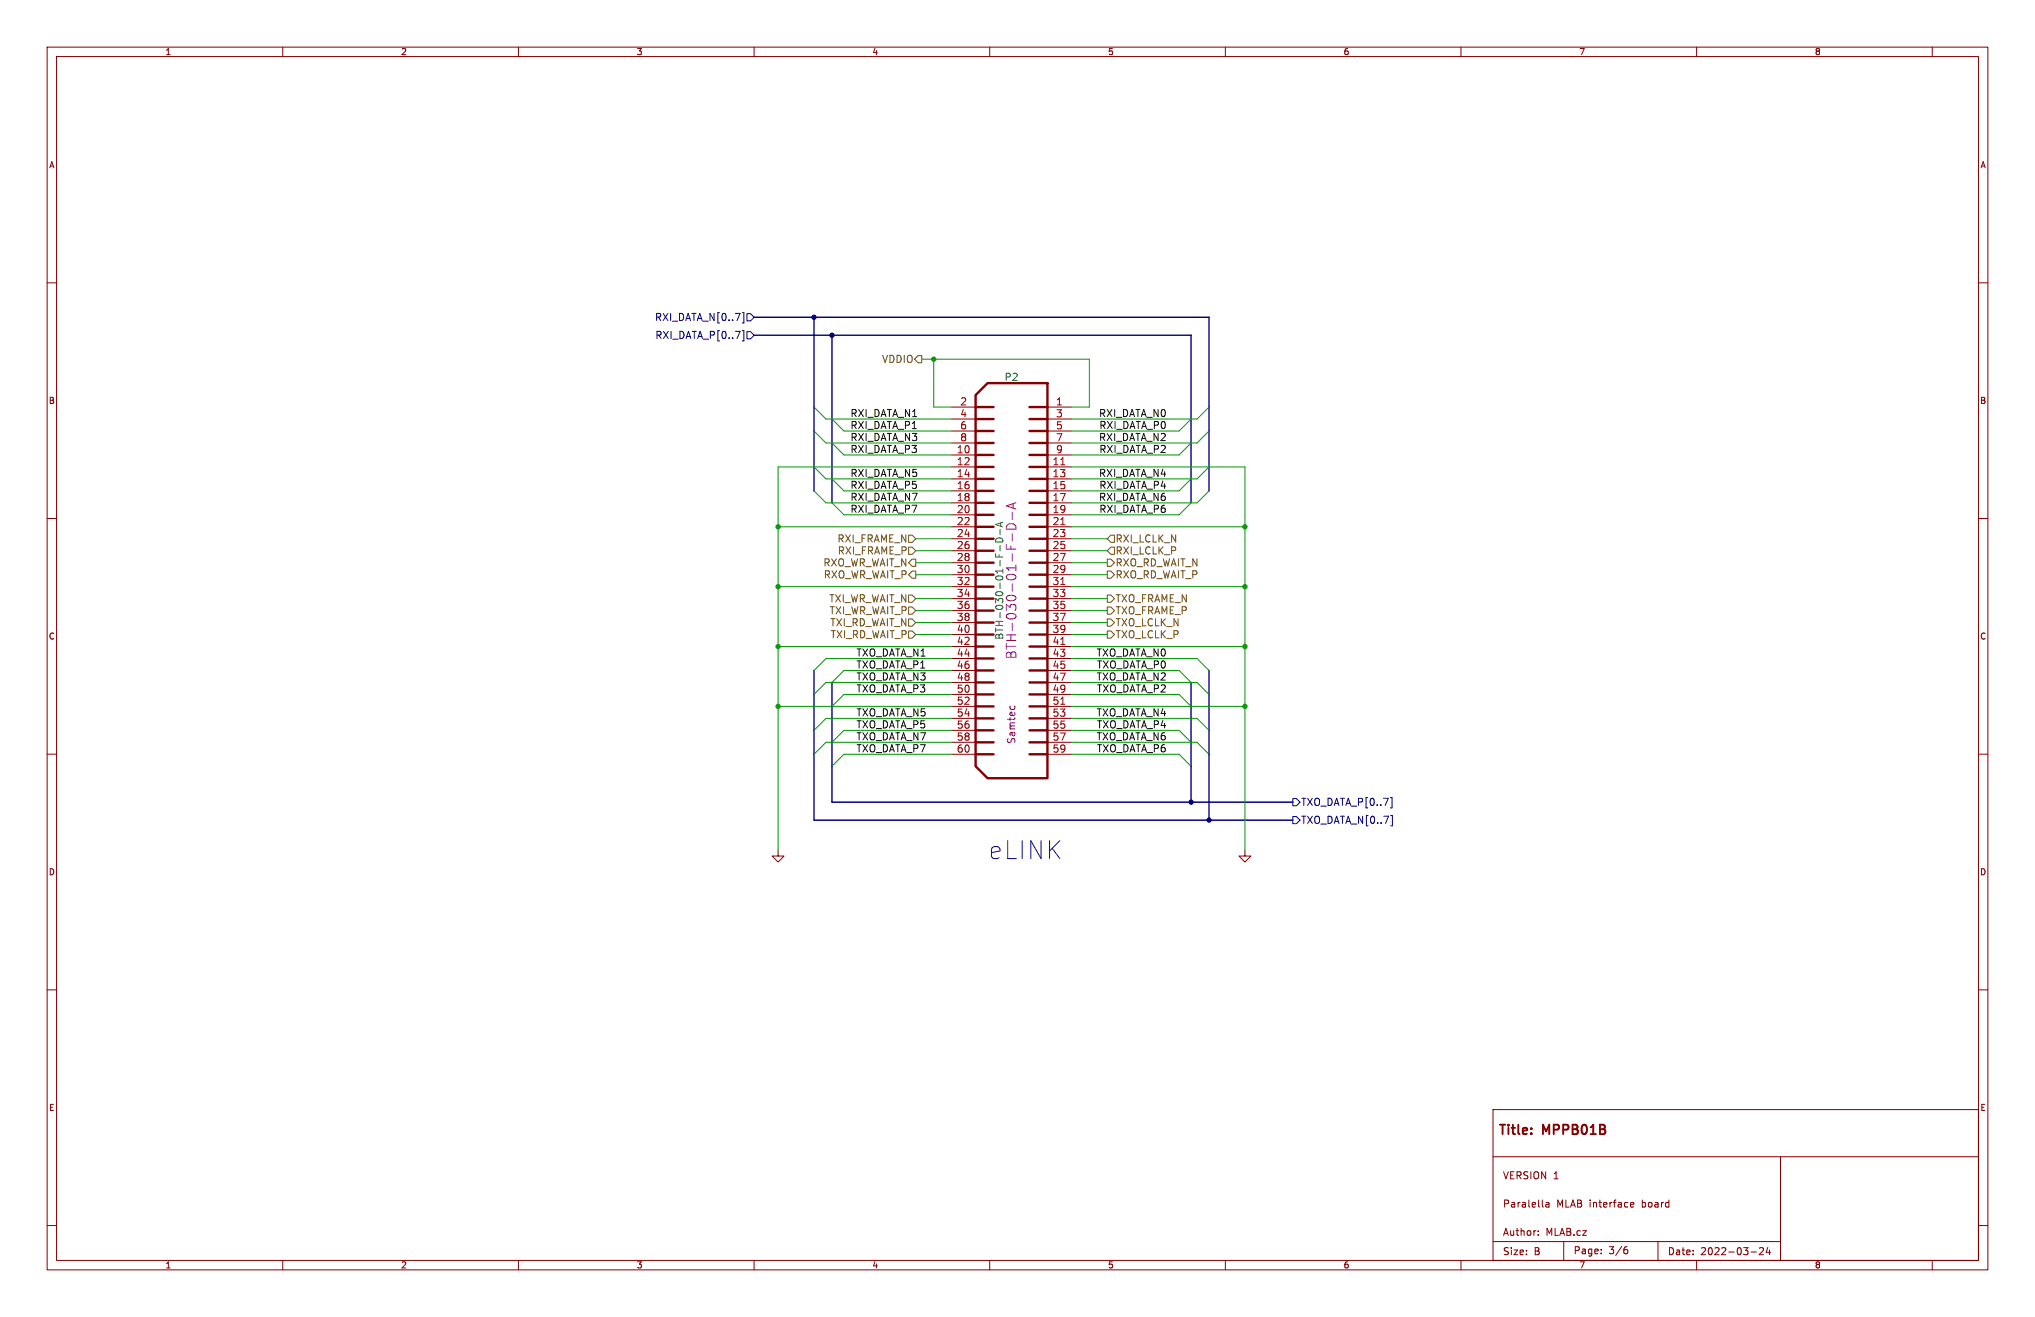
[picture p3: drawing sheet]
<svg xmlns="http://www.w3.org/2000/svg" width="432mm" height="279mm" viewBox="0 0 432 279" stroke-linecap="round" stroke-linejoin="round" font-family="sans-serif">
<g fill="none" stroke="#840000" stroke-width=".21">
<path d="M10 10h411.8v259.4h-411.8zM12 12h407.8v255.4h-407.8zM60 10v2M110 10v2M160 10v2M210 10v2M260 10v2M310 10v2M360 10v2M410 10v2M10 60h2M419.8 60h2"/>
<path d="M201.9 86.4h5.1M201.9 96.5h5.1M201.9 99.1h5.1M201.9 88.9h5.1M201.9 91.4h5.1M201.9 94h5.1M222.2 86.4h5.1M222.2 96.5h5.1M222.2 99.1h5.1M222.2 88.9h5.1M222.2 91.4h5.1M222.2 94h5.1"/>
<path d="M10 110h2M201.9 101.6h5.1M201.9 104.1h5.1M201.9 106.7h5.1M201.9 109.2h5.1M201.9 111.8h5.1M201.9 114.3h5.1M201.9 116.8h5.1M201.9 119.4h5.1M222.2 101.6h5.1M222.2 104.1h5.1M222.2 106.7h5.1"/>
<path d="M222.2 109.2h5.1M222.2 111.8h5.1M222.2 114.3h5.1M222.2 116.8h5.1M222.2 119.4h5.1M419.8 110h2M201.9 121.9h5.1M201.9 124.5h5.1M201.9 127h5.1M201.9 129.5h5.1M201.9 132.1h5.1M201.9 134.6h5.1"/>
<path d="M201.9 137.2h5.1M201.9 139.7h5.1M222.2 121.9h5.1M222.2 124.5h5.1M222.2 127h5.1M222.2 129.5h5.1M222.2 132.1h5.1M222.2 134.6h5.1M222.2 137.2h5.1M222.2 139.7h5.1M10 160h2M201.9 142.2h5.1"/>
<path d="M201.9 144.8h5.1M201.9 147.3h5.1M201.9 149.9h5.1M201.9 152.4h5.1M201.9 154.9h5.1M201.9 157.5h5.1M222.2 142.2h5.1M222.2 144.8h5.1M222.2 147.3h5.1M222.2 149.9h5.1M222.2 152.4h5.1M222.2 154.9h5.1"/>
<path d="M222.2 157.5h5.1M419.8 160h2M201.9 160h5.1M222.2 160h5.1M165.1 180.3v1.3h1.3l-1.3 1.3-1.3-1.3h1.3M264.2 180.3v1.3h1.2l-1.2 1.3-1.3-1.3h1.3M10 210h2M419.8 210h2M316.8 235.4h103v32h-103zM10 260h2M316.8 245.4h103M328 255.2h.6l.1 .9"/>
<path d="M328.7 255.4l-.5 .1-.2 .2 .2 .4 .5-.1M346 255.6l.7-.2-.1-.2-.4-.1-.2 .2v.7h.6M377.8 245.4v22M419.8 260h2M60 267.4v2M110 267.4v2M160 267.4v2M210 267.4v2M260 267.4v2M310 267.4v2M316.8 263.4h61M326.4 261.9v.2"/>
<path d="M326.4 261.2v.1M331.8 263.4v4M339.8 265.8v.2M339.8 265.1v.1M344.7 265.1h.4l.3 .2-.1 .6h-.6M345.3 264.5l-.5 .1M351.8 263.4v4M360 267.4v2M371.5 265.6h1.2M373.3 264.8l.6-.1 .3 .4-.9 1.1h.9M375.1 264.6l-.3 1.1h.9M375.5 265.2v1"/>
<path d="M395.8 267.4h.1M410 267.4v2"/>
</g>
<g fill="none" stroke="#840000" stroke-width=".51">
<path d="M207 83.8l2.5-2.5h12.7v83.8h-12.7l-2.5-2.5zM207 99.1h3.8M207 96.5h3.8M207 94h3.8M207 91.4h3.8M207 88.9h3.8M207 86.4h3.8M218.4 99.1h3.8M218.4 96.5h3.8M218.4 94h3.8M218.4 91.4h3.8M218.4 88.9h3.8"/>
<path d="M218.4 86.4h3.8M207 119.4h3.8M207 116.8h3.8M207 114.3h3.8M207 111.8h3.8M207 109.2h3.8M207 106.7h3.8M207 104.1h3.8M207 101.6h3.8M218.4 119.4h3.8M218.4 116.8h3.8M218.4 114.3h3.8"/>
<path d="M218.4 111.8h3.8M218.4 109.2h3.8M218.4 106.7h3.8M218.4 104.1h3.8M218.4 101.6h3.8M207 139.7h3.8M207 137.2h3.8M207 134.6h3.8M207 132.1h3.8M207 129.5h3.8M207 127h3.8M207 124.5h3.8"/>
<path d="M207 121.9h3.8M218.4 139.7h3.8M218.4 137.2h3.8M218.4 134.6h3.8M218.4 132.1h3.8M218.4 129.5h3.8M218.4 127h3.8M218.4 124.5h3.8M218.4 121.9h3.8M207 157.5h3.8M207 154.9h3.8M207 152.4h3.8"/>
<path d="M207 149.9h3.8M207 147.3h3.8M207 144.8h3.8M207 142.2h3.8M218.4 157.5h3.8M218.4 154.9h3.8M218.4 152.4h3.8M218.4 149.9h3.8M218.4 147.3h3.8M218.4 144.8h3.8M218.4 142.2h3.8M207 160h3.8"/>
<path d="M218.4 160h3.8"/>
</g>
<path d="M211.3 114.4a.82 .82 0 0 1 1-.2 .82 .82 0 0 1 .5 .8h-1.5zM212.2 112.3v1.2M212.2 115.7v1.2M212.4 110.9v.8M212.8 110.8l-1.5 .5 1.5 .5" fill="none" stroke="#006464" stroke-width=".21"/>
<path d="M213.6 111.5a1.16 1.16 0 0 1 2 .3v.5h-2.1zM214.8 108.7v1.5M214.8 113.2v1.6M215 106.8v1M215.6 106.6l-2.1 .7 2.1 .7M214.4 149.8l-.1 .4M215.3 149.8v.4" fill="none" stroke="#840084" stroke-width=".21"/>
<g fill="none" stroke="#725600" stroke-width=".21">
<path d="M194.8 75.4h.8v1.6h-.8l-.7-.8zM192.8 113.5h.7l.8 .8-.8 .8h-.7zM192.8 116.1h.7l.8 .7-.8 .8h-.7zM193.5 118.6h.8v1.5h-.8l-.7-.7zM234.9 118.6h.8l.8 .8-.8 .7h-.8zM235.7 116.1h.8v1.5h-.8l-.8-.8zM235.7 113.5h.8v1.6h-.8l-.8-.8zM192.8 133.9h.7l.8 .7-.8 .8h-.7zM192.8 128.8h.7l.8 .7-.8 .8h-.7zM192.8 131.3h.7l.8 .8-.8 .7h-.7zM192.8 126.2h.7l.8 .8-.8 .8h-.7zM193.5 121.2h.8v1.5h-.8l-.7-.8z"/>
<path d="M234.9 121.2h.8l.8 .7-.8 .8h-.8zM234.9 131.3h.8l.8 .8-.8 .7h-.8zM234.9 128.8h.8l.8 .7-.8 .8h-.8zM234.9 126.2h.8l.8 .8-.8 .8h-.8zM234.9 133.9h.8l.8 .7-.8 .8h-.8z"/>
</g>
<path d="M157.5 70.1h.3v2.2h-.3M157.5 66.3h.3v2.2h-.3M158.5 70.4h.8l.7 .7-.7 .8h-.8zM158.5 66.5h.8l.7 .8-.7 .8h-.8zM274.3 169.4h.8l.7 .8-.7 .7h-.8zM274.3 173.2h.8l.7 .8-.7 .8h-.8zM295 169.2h.4v2.2h-.4M295.1 173h.3v2.2h-.3" fill="none" stroke="#000084" stroke-width=".21"/>
<path d="M160 67.3h96.5v36.8M160 71.1h92.7v35.6M172.7 67.3v36.8M176.5 71.1v35.6M172.7 142.2v31.8h101.6M176.5 144.8v25.4h97.8M252.7 144.8v25.4M256.5 142.2v31.8" fill="none" stroke="#000084" stroke-width=".3"/>
<g fill="none" stroke="#009600" stroke-width=".21">
<path d="M195.6 76.2h35.5v10.2h-3.8M198.1 76.2v10.2h3.8M172.7 86.4l2.6 2.5h26.6M172.7 99.1l2.6 2.5h26.6M172.7 91.4l2.6 2.6h26.6M176.5 88.9l2.6 2.5h22.8M176.5 94l2.6 2.5h22.8M201.9 99.1h-36.8v81.2M227.3 99.1h36.9v81.2M252.7 88.9l-2.5 2.5h-22.9M252.7 94l-2.5 2.5h-22.9M256.5 86.4l-2.5 2.5h-26.7"/>
<path d="M256.5 99.1l-2.5 2.5h-26.7M256.5 91.4l-2.5 2.6h-26.7M165.1 111.8h36.8M172.7 104.1l2.6 2.6h26.6M176.5 106.7l2.6 2.5h22.8M176.5 101.6l2.6 2.5h22.8M194.3 116.8h7.6M194.3 114.3h7.6M194.3 119.4h7.6M227.3 116.8h7.6M227.3 114.3h7.6M227.3 119.4h7.6"/>
<path d="M227.3 111.8h36.9M252.7 106.7l-2.5 2.5h-22.9M252.7 101.6l-2.5 2.5h-22.9M256.5 104.1l-2.5 2.6h-26.7M165.1 137.2h36.8M165.1 124.5h36.8M194.3 127h7.6M194.3 121.9h7.6M194.3 129.5h7.6M194.3 132.1h7.6M194.3 134.6h7.6M201.9 139.7h-26.6l-2.6 2.5"/>
<path d="M227.3 139.7h26.7l2.5 2.5M227.3 127h7.6M227.3 121.9h7.6M227.3 137.2h36.9M227.3 124.5h36.9M227.3 129.5h7.6M227.3 132.1h7.6M227.3 134.6h7.6M165.1 149.9h36.8M201.9 142.2h-22.8l-2.6 2.6M201.9 144.8h-26.6l-2.6 2.5M201.9 152.4h-26.6l-2.6 2.5"/>
<path d="M201.9 157.5h-26.6l-2.6 2.5M201.9 154.9h-22.8l-2.6 2.6M201.9 147.3h-22.8l-2.6 2.6M227.3 142.2h22.9l2.5 2.6M227.3 144.8h26.7l2.5 2.5M227.3 152.4h26.7l2.5 2.5M227.3 157.5h26.7l2.5 2.5M227.3 154.9h22.9l2.5 2.6M227.3 149.9h36.9M227.3 147.3h22.9l2.5 2.6M201.9 160h-22.8l-2.6 2.6M227.3 160h22.9l2.5 2.6"/>
</g>
<g fill="#009600" stroke="#009600" stroke-width=".21">
<circle cx="264.2" cy="137.2" r=".46"/>
<circle cx="264.2" cy="124.5" r=".46"/>
<circle cx="264.2" cy="111.8" r=".46"/>
<circle cx="165.1" cy="149.9" r=".46"/>
<circle cx="264.2" cy="149.9" r=".46"/>
<circle cx="198.1" cy="76.2" r=".46"/>
<circle cx="165.1" cy="137.2" r=".46"/>
<circle cx="165.1" cy="124.5" r=".46"/>
<circle cx="165.1" cy="111.8" r=".46"/>
</g>
<g fill="#000084" stroke="#000084" stroke-width=".21">
<circle cx="256.5" cy="174" r=".46"/>
<circle cx="252.7" cy="170.2" r=".46"/>
<circle cx="176.5" cy="71.1" r=".46"/>
<circle cx="172.7" cy="67.3" r=".46"/>
</g>
<text font-size="5.3" fill="#0000c2" x="209.5" y="182.6">eLINK</text>
<text font-size="2.8" fill="#840084" x="215.8" y="139.9" transform="rotate(-90 215.8 139.9)">BTH-030-01-F-D-A</text>
<g font-size="2.8" fill="#840000">
<text x="317.8" y="241.2">Title:</text>
<text x="327.3" y="241.2">MPPB01B</text>
</g>
<g font-size="2.1" fill="#000084">
<text x="139" y="68.3">RXI_DATA_N[0..7]</text>
<text x="139.1" y="72.1">RXI_DATA_P[0..7]</text>
<text x="276" y="171.1">TXO_DATA_P[0..7]</text>
<text x="276" y="174.9">TXO_DATA_N[0..7]</text>
</g>
<g font-size="2.1" fill="#725600">
<text x="187.2" y="77.2">VDDIO</text>
<text x="177.7" y="115.3">RXI_FRAME_N</text>
<text x="177.8" y="117.8">RXI_FRAME_P</text>
<text x="236.6" y="117.8">RXI_LCLK_P</text>
<text x="236.6" y="115.3">RXI_LCLK_N</text>
<text x="174.7" y="120.3">RXO_WR_WAIT_N</text>
<text x="174.8" y="122.9">RXO_WR_WAIT_P</text>
<text x="236.6" y="120.3">RXO_RD_WAIT_N</text>
<text x="236.6" y="122.9">RXO_RD_WAIT_P</text>
<text x="176" y="128">TXI_WR_WAIT_N</text>
<text x="176" y="130.5">TXI_WR_WAIT_P</text>
<text x="236.6" y="130.5">TXO_FRAME_P</text>
<text x="236.6" y="128">TXO_FRAME_N</text>
<text x="176.2" y="133">TXI_RD_WAIT_N</text>
<text x="176.3" y="135.6">TXI_RD_WAIT_P</text>
<text x="236.6" y="133">TXO_LCLK_N</text>
<text x="236.6" y="135.6">TXO_LCLK_P</text>
</g>
<text font-size="2.1" fill="#006464" x="213.1" y="81">P2</text>
<g font-size="2.1" fill="#0f0f0f">
<text x="180.3" y="88.6">RXI_DATA_N1</text>
<text x="233.2" y="88.6">RXI_DATA_N0</text>
<text x="180.3" y="93.7">RXI_DATA_N3</text>
<text x="180.3" y="91.1">RXI_DATA_P1</text>
<text x="233.2" y="93.7">RXI_DATA_N2</text>
<text x="233.3" y="91.1">RXI_DATA_P0</text>
<text x="180.3" y="96.2">RXI_DATA_P3</text>
<text x="180.3" y="101.3">RXI_DATA_N5</text>
<text x="233.2" y="101.3">RXI_DATA_N4</text>
<text x="233.3" y="96.2">RXI_DATA_P2</text>
<text x="180.3" y="106.4">RXI_DATA_N7</text>
<text x="180.3" y="103.8">RXI_DATA_P5</text>
<text x="233.2" y="106.4">RXI_DATA_N6</text>
<text x="233.3" y="103.8">RXI_DATA_P4</text>
<text x="180.3" y="108.9">RXI_DATA_P7</text>
<text x="233.3" y="108.9">RXI_DATA_P6</text>
<text x="181.6" y="141.9">TXO_DATA_P1</text>
<text x="181.6" y="139.4">TXO_DATA_N1</text>
<text x="232.7" y="139.4">TXO_DATA_N0</text>
<text x="232.8" y="141.9">TXO_DATA_P0</text>
<text x="181.6" y="144.5">TXO_DATA_N3</text>
<text x="181.6" y="147">TXO_DATA_P3</text>
<text x="232.7" y="144.5">TXO_DATA_N2</text>
<text x="232.8" y="147">TXO_DATA_P2</text>
<text x="181.6" y="154.6">TXO_DATA_P5</text>
<text x="181.6" y="152.1">TXO_DATA_N5</text>
<text x="232.7" y="152.1">TXO_DATA_N4</text>
<text x="232.8" y="154.6">TXO_DATA_P4</text>
<text x="181.6" y="157.2">TXO_DATA_N7</text>
<text x="181.6" y="159.7">TXO_DATA_P7</text>
<text x="232.7" y="157.2">TXO_DATA_N6</text>
<text x="232.8" y="159.7">TXO_DATA_P6</text>
</g>
<g font-size="2.1" fill="#a90000">
<text x="203.7" y="86.1">2</text>
<text x="203.7" y="88.6">4</text>
<text x="224" y="86.1">1</text>
<text x="224" y="88.6">3</text>
<text x="203.7" y="91.2">6</text>
<text x="203.7" y="93.7">8</text>
<text x="224" y="91.2">5</text>
<text x="224" y="93.7">7</text>
<text x="203" y="96.3">10</text>
<text x="203" y="98.8">12</text>
<text x="203" y="101.3">14</text>
<text x="223.3" y="98.8">11</text>
<text x="223.3" y="101.3">13</text>
<text x="224" y="96.3">9</text>
<text x="203" y="103.9">16</text>
<text x="203" y="106.4">18</text>
<text x="223.3" y="103.9">15</text>
<text x="223.3" y="106.4">17</text>
<text x="203" y="109">20</text>
<text x="203" y="111.5">22</text>
<text x="223.3" y="109">19</text>
<text x="223.3" y="111.5">21</text>
<text x="203" y="114">24</text>
<text x="203" y="116.6">26</text>
<text x="203" y="119.1">28</text>
<text x="223.3" y="114">23</text>
<text x="223.3" y="116.6">25</text>
<text x="223.3" y="119.1">27</text>
<text x="203" y="121.7">30</text>
<text x="203" y="124.2">32</text>
<text x="223.3" y="121.7">29</text>
<text x="223.3" y="124.2">31</text>
<text x="203" y="126.7">34</text>
<text x="203" y="129.3">36</text>
<text x="203" y="131.8">38</text>
<text x="223.3" y="126.7">33</text>
<text x="223.3" y="129.3">35</text>
<text x="223.3" y="131.8">37</text>
<text x="203" y="134.4">40</text>
<text x="203" y="136.9">42</text>
<text x="223.3" y="134.4">39</text>
<text x="223.3" y="136.9">41</text>
<text x="203" y="139.4">44</text>
<text x="203" y="142">46</text>
<text x="223.3" y="139.4">43</text>
<text x="223.3" y="142">45</text>
<text x="203" y="144.5">48</text>
<text x="203" y="147.1">50</text>
<text x="203" y="149.6">52</text>
<text x="223.3" y="144.5">47</text>
<text x="223.3" y="147.1">49</text>
<text x="223.3" y="149.6">51</text>
<text x="203" y="152.1">54</text>
<text x="203" y="154.7">56</text>
<text x="223.3" y="152.1">53</text>
<text x="223.3" y="154.7">55</text>
<text x="203" y="157.2">58</text>
<text x="203" y="159.8">60</text>
<text x="223.3" y="157.2">57</text>
<text x="223.3" y="159.8">59</text>
</g>
<g font-size="2.1" fill="#840084">
<text x="213" y="135.8" transform="rotate(-90 213 135.8)">BTH-030-01-F-D-A</text>
<text x="215.6" y="157.9" transform="rotate(-90 215.6 157.9)">Samtec</text>
</g>
<g font-size="2.1" fill="#840000">
<text x="318.8" y="250.3">VERSION 1</text>
<text x="318.8" y="256.3">Paralella</text>
<text x="330.2" y="256.3">MLAB interface</text>
<text x="348.3" y="256.3">board</text>
<text x="318.8" y="262.3">Author:</text>
<text x="327.9" y="262.3">MLAB.cz</text>
<text x="318.8" y="266.4">Size:</text>
<text x="325.4" y="266.4">B</text>
<text x="333.8" y="266.2">Page:</text>
<text x="341.2" y="266.2">3/6</text>
<text x="353.8" y="266.4">Date:</text>
<text x="360.7" y="266.4">2022-03-24</text>
</g>
<g font-size="1.8" fill="#840000">
<text x="35" y="11.8">1</text>
<text x="85" y="11.8">2</text>
<text x="135" y="11.8">3</text>
<text x="185" y="11.8">4</text>
<text x="235" y="11.8">5</text>
<text x="285" y="11.8">6</text>
<text x="335" y="11.8">7</text>
<text x="385" y="11.8">8</text>
<text x="10.4" y="35.8">A</text>
<text x="420.2" y="35.8">A</text>
<text x="10.3" y="85.8">B</text>
<text x="420.1" y="85.8">B</text>
<text x="10.3" y="135.8">C</text>
<text x="420.1" y="135.8">C</text>
<text x="10.3" y="185.8">D</text>
<text x="420.1" y="185.8">D</text>
<text x="10.4" y="235.8">E</text>
<text x="420.2" y="235.8">E</text>
<text x="35" y="269.2">1</text>
<text x="85" y="269.2">2</text>
<text x="135" y="269.2">3</text>
<text x="185" y="269.2">4</text>
<text x="235" y="269.2">5</text>
<text x="285" y="269.2">6</text>
<text x="335" y="269.2">7</text>
<text x="385" y="269.2">8</text>
</g>
</svg>
